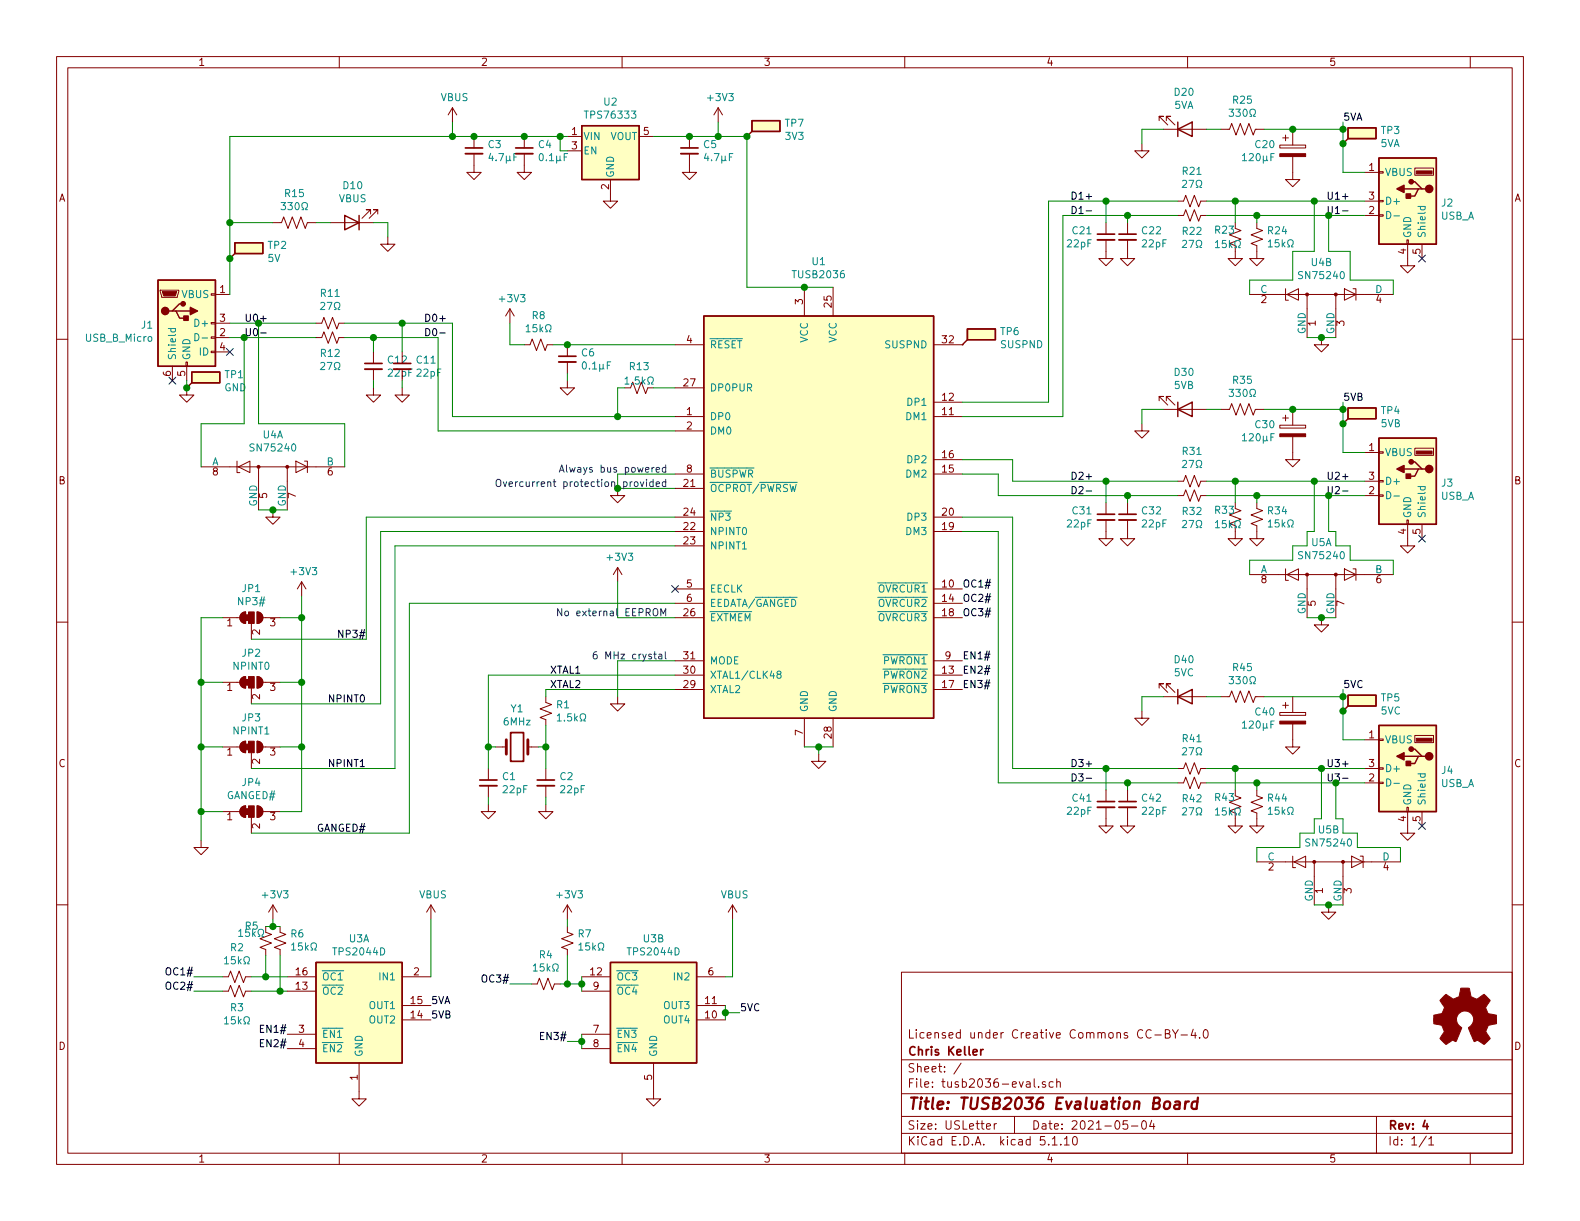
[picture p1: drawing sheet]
<svg xmlns="http://www.w3.org/2000/svg" width="279mm" height="216mm" viewBox="0 0 279 216" stroke-linecap="round" stroke-linejoin="round" font-family="sans-serif">
<g fill="none" stroke="#840000" stroke-width=".18">
<path d="M10 10h259.4v195.9h-259.4zM12 12h255.4v191.9h-255.4zM60 10v2M80 19.1l-.8 1.2M80 19.1v2.5M80 19.1l.8 1.2M110 10v2M127 19.1l-.8 1.2M127 19.1v2.5M127 19.1l.8 1.2M160 10v2M210 10v2"/>
<path d="M260 10v2M48.3 39.4h1.5l.4-1 .7 2 .8-2 .8 2 .7-2 .8 2 .4-1h1.5M58.4 39.4h7.6M65.5 37.8v-.7h-.7h.7l-1.5 1.5M66.8 37.8v-.7h-.8h.8l-1.5 1.5M83.8 27.2v3.3h1.3l-1.3 1.3-1.3-1.3h1.3M83.8 24.1v2.1M92.7 27.2v3.3h1.3l-1.3 1.3-1.3-1.3h1.3M92.7 24.1v2.1M100.3 24.1h2.6M100.3 26.7h2.6M107.9 31.8v3.8h1.3l-1.3 1.2-1.2-1.2h1.2"/>
<path d="M113 24.1h2.6M121.9 27.2v3.3h1.3l-1.3 1.3-1.3-1.3h1.3M121.9 24.1v2.1M132.1 24.1h.1M195.6 39.4v2M199.4 39.4v2M201.9 25.4v1.3h1.3l-1.3 1.2-1.2-1.2h1.2M205 21.3v-.7h.7h-.7l1.5 1.5M205.7 22.9h7.7M206.2 21.3v-.7h.8h-.8l1.6 1.5M208.3 38.1h1l.4-1 .7 2 .8-2 .8 2 .3-1h1.1M208.3 35.6h1l.4-1.1 .7 2.1 .8-2.1 .8 2.1 .3-1h1.1"/>
<path d="M215.9 22.9h1.5l.4-1.1 .8 2.1 .7-2.1 .8 2.1 .8-2.1 .7 2.1 .4-1h1.5M218.4 39.4v1l1.1 .4-2.1 .7 2.1 .8-2.1 .8 1 .3M222.2 39.4v1l1.1 .4-2.1 .7 2.1 .8-2.1 .8 1 .3v2.3h1.3l-1.3 1.3-1.2-1.3h1.2M226.3 25.7h4.6v.5h-4.6zM226.8 24.4h1M227.3 23.9v1M228.6 27.7v4.1h1.3l-1.3 1.2-1.3-1.2h1.3M228.6 22.9v2.8M237.5 25.4h.1M241.3 30.5h2.5M241.3 38.1h2.5M241.3 35.6h2.5"/>
<path d="M243.8 38h.8v.2h-.8zM243.8 35.4h.8v.3h-.8zM243.8 30.4h.8v.2h-.8zM250.2 29.7h3.3v1.3h-3.3zM10 60h2M28.3 51.3h3.3v.3l-.2 1h-2.8zM37.3 59.6h.8v.2h-.8zM37.3 57h.8v.3h-.8zM37.3 51.9h.8v.3h-.8zM38.1 52.1h2.5M38.1 59.7h2.5M38.1 57.2h2.5"/>
<path d="M40.6 45.7h.1M55.9 57.2h1l.4-1.1 .7 2.1 .8-2.1 .8 2.1 .3-1h1.1M55.9 59.7h1l.4-1 .7 2 .8-2 .8 2 .3-1h1.1M68.6 41.9v1.3h1.2l-1.2 1.3-1.3-1.3h1.3M90.2 54.6l-.8 1.3M90.2 54.6v2.6M90.2 54.6l.7 1.3M142.2 50.8v5.1M147.3 50.8v5.1M195.6 42.4v3.3h1.2l-1.2 1.3-1.3-1.3h1.3M199.4 42.4v3.3h1.3l-1.3 1.3-1.3-1.3h1.3M218.4 44.5v1.2h1.3l-1.3 1.3-1.2-1.3h1.2"/>
<path d="M221 52.1h25.4M227.3 51.1v2h.5M227.6 52.1l2-1v2zM231.1 52.1v7.6M233.7 59.7v1.3h1.2l-1.2 1.2-1.3-1.2h1.3M236.2 52.1v7.6M237.7 51.1l2.1 1-2.1 1zM239.3 51.1h.5v2M248.8 42.4h.2v.8h-.2zM248.9 43.2v3.8h1.3l-1.3 1.3-1.3-1.3h1.3M251.5 43.2v2.5M267.4 60h2"/>
<path d="M30.5 64.8v2.5M32.9 64h.2v.8h-.2zM33 68.6h.1M33 68.6v1.3h1.3l-1.3 1.2-1.3-1.2h1.3M33 64.8v2.5M37.3 62.1h.8v.3h-.8zM38.1 62.2h2.5M66 68.6v1.3h1.3l-1.3 1.2-1.2-1.2h1.2M66 62.2v2.1M66 65.3v2M71.1 68.6v1.3h1.3l-1.3 1.2-1.3-1.2h1.3M71.1 62.2v2.1"/>
<path d="M92.7 61h1l.4-1.1 .8 2.1 .7-2.1 .8 2.1 .4-1h1M100.3 67.3v1.3h1.3l-1.3 1.3-1.2-1.3h1.2M100.3 61v2M100.3 64v2M110.5 68.6h1l.4-1 .7 2 .8-2 .8 2 .4-1h1M119.4 73.7h5.1M119.4 76.2h5.1M119.4 68.6h5.1M119.4 61h5.1M165.1 73.7h5.1M165.1 71.1h5.1M165.1 61h5.1"/>
<path d="M170.2 61h.1M201.9 74.9v1.3h1.3l-1.3 1.3-1.2-1.3h1.2M205 70.9v-.8h.7h-.7l1.5 1.5M205.7 72.4h7.7M206.2 70.9v-.8h.8h-.8l1.6 1.5M215.9 72.4h1.5l.4-1 .8 2 .7-2 .8 2 .8-2 .7 2 .4-1h1.5M226.3 75.2h4.6v.5h-4.6zM226.8 73.9h1M227.3 73.4v1M228.6 77.2v4.1h1.3l-1.3 1.3-1.3-1.3h1.3M228.6 72.4v2.8M237.5 74.9h.1"/>
<path d="M243.8 79.9h.8v.2h-.8zM250.2 79.2h3.3v1.3h-3.3zM35.6 82.6h25.4M41.9 81.5v2.1h.5M42.2 82.6l2-1.1v2.1zM45.7 82.6v7.6M48.3 90.2v1.2h1.2l-1.2 1.3-1.3-1.3h1.3M50.8 82.6v7.6M52.3 81.5l2.1 1.1-2.1 1zM53.8 81.5h.6v2.1M109.2 86.4v1.2h1.3l-1.3 1.3-1.3-1.3h1.3M119.4 83.8h5.1"/>
<path d="M119.4 94h5.1M119.4 91.4h5.1M119.4 86.4h5.1M119.4 96.5h5.1M165.1 83.8h5.1M165.1 81.3h5.1M165.1 94h5.1M165.1 91.4h5.1M195.6 91.9v3.4h1.2l-1.2 1.2-1.3-1.2h1.3M195.6 88.9v2M199.4 91.9v3.4h1.3l-1.3 1.2-1.3-1.2h1.3M199.4 88.9v2"/>
<path d="M208.3 85.1h1l.4-1 .7 2 .8-2 .8 2 .3-1h1.1M208.3 87.6h1l.4-1 .7 2 .8-2 .8 2 .3-1h1.1M218.4 88.9v1l1.1 .4-2.1 .8 2.1 .7-2.1 .8 1 .4M218.4 94v1.3h1.3l-1.3 1.2-1.2-1.2h1.2M222.2 88.9v1l1.1 .4-2.1 .8 2.1 .7-2.1 .8 1 .4v2.3h1.3l-1.3 1.2-1.2-1.2h1.2M241.3 85.1h2.5M241.3 87.6h2.5M241.3 80h2.5M243.8 87.5h.8v.3h-.8zM243.8 85h.8v.2h-.8zM248.8 91.9h.2v.8h-.2zM248.9 92.7v3.8h1.3l-1.3 1.3-1.3-1.3h1.3"/>
<path d="M251.5 92.7v2.6M10 110h2M39.4 109.2h3M42.6 108.6l.5-.3 .3-.1v2a1.03 1.03 0 0 1-.9-.6 1.03 1.03 0 0 1 .1-1zM42.6 120l.5-.3 .3-.1v2.1a1.03 1.03 0 0 1-.9-.6 1.03 1.03 0 0 1 .1-1.1zM44.4 110.2v2.8M45.5 108.2a1.02 1.02 0 0 1 1 1 1.02 1.02 0 0 1-1 1zM45.5 119.6a1.02 1.02 0 0 1 1 1.1 1.02 1.02 0 0 1-1 1zM46.5 109.2h3M53.3 102.9l-.7 1.2M53.3 102.9v2.5M53.3 102.9l.8 1.2"/>
<path d="M109.2 100.3l-.7 1.3M109.2 100.3v2.6M109.2 100.3l.8 1.3M119.4 104.1h5.1M119.4 119.4h5.1M119.4 106.7h5.1M119.4 109.2h5.1M119.4 116.8h5.1M165.1 104.1h5.1M165.1 119.4h5.1M165.1 106.7h5.1M165.1 109.2h5.1"/>
<path d="M165.1 116.8h5.1M221 101.6h25.4M227.3 100.6v2h.5M227.6 101.6l2-1v2zM231.1 101.6v7.6M233.7 109.2v1.3h1.2l-1.2 1.3-1.3-1.3h1.3M236.2 101.6v7.6M237.7 100.6l2.1 1-2.1 1zM239.3 100.6h.5v2M267.4 110h2M39.4 120.7h3M39.4 132.1h3"/>
<path d="M42.6 131.4l.5-.3h.3v2a1.03 1.03 0 0 1-.9-.6 1.03 1.03 0 0 1 .1-1.1zM44.4 121.7v2.8M44.4 133.1v2.8M45.5 131.1a1.02 1.02 0 0 1 1 1 1.02 1.02 0 0 1-1 1zM46.5 120.7h3M46.5 132.1h3M86.4 135.9v2M86.4 138.9v2.1M87.6 132.1h1.9M93.3 132.1h1.9M96.5 123.2v1l1 .4-2 .7 2 .8-2 .8 1 .4v1M96.5 135.9v2"/>
<path d="M96.5 138.9v2.1M109.2 123.2v1.3h1.3l-1.3 1.2-1.3-1.2h1.3M119.4 121.9h5.1M142.2 127v5.1M144.8 133.4v1.2h1.2l-1.2 1.3-1.3-1.3h1.3M147.3 127v5.1M165.1 121.9h5.1M195.6 139.7v2M199.4 139.7v2M201.9 125.7v1.3h1.3l-1.3 1.3-1.2-1.3h1.2M205 121.7v-.8h.7h-.7l1.5 1.5M205.7 123.2h7.7"/>
<path d="M206.2 121.7v-.8h.8h-.8l1.6 1.5M208.3 135.9h1l.4-1 .7 2 .8-2 .8 2 .3-1h1.1M208.3 138.4h1l.4-1 .7 2 .8-2 .8 2 .3-1h1.1M215.9 123.2h1.5l.4-1 .8 2 .7-2 .8 2 .8-2 .7 2 .4-1h1.5M218.4 139.7v1l1.1 .4-2.1 .8 2.1 .7-2.1 .8 1 .4M222.2 139.7v1l1.1 .4-2.1 .8 2.1 .7-2.1 .8 1 .4v2.3h1.3l-1.3 1.2-1.2-1.2h1.2M226.3 126h4.6v.5h-4.6zM226.8 124.7h1M227.3 124.2v1M228.6 128v4.1h1.3l-1.3 1.3-1.3-1.3h1.3M228.6 123.2v2.8M237.5 125.7h.1"/>
<path d="M241.3 135.9h2.5M241.3 138.4h2.5M241.3 130.8h2.5M243.8 138.3h.8v.3h-.8zM243.8 135.8h.8v.2h-.8zM243.8 130.7h.8v.2h-.8zM250.2 130h3.3v1.3h-3.3zM10 160h2M35.6 148.6v1.3h1.2l-1.2 1.2-1.3-1.2h1.3M39.4 143.5h3M42.6 142.8l.5-.3h.3v2a1.03 1.03 0 0 1-.9-.6 1.03 1.03 0 0 1 .1-1.1zM44.4 144.5v2.8"/>
<path d="M45.5 142.5a1.02 1.02 0 0 1 1 1 1.02 1.02 0 0 1-1 1zM46.5 143.5h3M86.4 142.2v1.3h1.2l-1.2 1.3-1.3-1.3h1.3M96.5 142.2v1.3h1.3l-1.3 1.3-1.3-1.3h1.3M195.6 142.7v3.4h1.2l-1.2 1.2-1.3-1.2h1.3M199.4 142.7v3.4h1.3l-1.3 1.2-1.3-1.2h1.3M218.4 144.8v1.3h1.3l-1.3 1.2-1.2-1.2h1.2M222.2 152.4h25.4M228.6 151.4v2h.5M228.9 152.4l2-1v2zM232.4 152.4v7.6M237.5 152.4v7.6"/>
<path d="M239 151.4l2 1-2 1zM240.5 151.4h.5v2M248.8 142.7h.2v.8h-.2zM248.9 143.5v3.8h1.3l-1.3 1.3-1.3-1.3h1.3M251.5 143.5v2.6M267.4 160h2M39.4 175.3h1l.4-1.1 .7 2.1 .8-2.1 .8 2.1 .3-1h1M39.4 172.7h1l.4-1 .7 2 .8-2 .8 2 .3-1h1M47 163.8v1l1 .4-2 .8 2 .8-2 .7 1 .4v1M48.3 160l-.8 1.3M48.3 160v2.6M48.3 160l.7 1.3"/>
<path d="M49.5 163.8v1l1 .4-2 .8 2 .8-2 .7 1 .4v1M50.8 175.3h5.1M50.8 172.7h5.1M71.1 177.8h5.1M71.1 172.7h5.1M76.2 160l-.8 1.3M76.2 160v2.6M76.2 160l.8 1.3M94 174h1l.4-1 .7 2 .8-2 .8 2 .3-1h1.1M100.3 163.8v1l1 .4-2 .8 2 .8-2 .7 1 .4v1M100.3 160l-.7 1.3M100.3 160v2.6"/>
<path d="M100.3 160l.8 1.3M102.9 175.3h5M102.9 172.7h5M123.2 177.8h5.1M123.2 172.7h5.1M129.5 160l-.7 1.3M129.5 160v2.6M129.5 160l.8 1.3M159.4 171.9h108v32h-108zM234.9 160v1.3h1.3l-1.3 1.3-1.2-1.3h1.2M50.8 182.9h5.1M50.8 185.4h5.1"/>
<path d="M63.5 188v6.3h1.3l-1.3 1.3-1.3-1.3h1.3M71.1 180.3h5.1M102.9 182.9h5M102.9 185.4h5M115.6 188v6.3h1.2l-1.2 1.3-1.3-1.3h1.3M123.2 180.3h5.1M159.4 197.4h108M159.4 193.4h108M159.4 187.4h108M170 188l-1.3 1.9M174.4 199.2l.8-.2-.1-.2-.4-.1-.3 .2 .1 .7h.6M175.8 198.7v1"/>
<path d="M176.2 198.7l-.3 .1-.1 .2M179.4 197.4v3M182.9 190.8v1.2l.2 .3M183.7 192.1v.2M184.9 191.3h-.4l-.2 .2 .1 .2 .5 .1v.4h-.6M186.2 191.3h-.4l-.3 .2 .1 .6 .2 .2 .4-.1M186.9 191.4l.2-.1h.4v1M186.9 190.8v1.5M199.4 198.2h-.7l-.1 .7 .2-.1h.5l.1 .2v.5l-.2 .2-.6-.2M200.1 199.1h1.1M202 198.3l.4-.1a.94 .94 0 0 1 0 1.5 .82 .82 0 0 1-.4-1.4zM203.7 198.1l-.4 1.1h.9"/>
<path d="M204 198.7v1M204.2 183h1.2M206.1 182.8l.7-.1 .1-.4-.2-.2h-.6v1.5h.5l.3-.3a.41 .41 0 0 0-.3-.5M207.3 182.1l.5 .8 .6-.8M207.8 182.9v.7M208.8 183h1.2M211 182l-.4 1.1h1M211.4 182.6v1M212.1 183.4v.2M213 182.1h.1a.8 .8 0 0 1 .6 .7 .8 .8 0 0 1-.6 .8 1 1 0 0 1-.1-1.5zM243.4 197.4v6.5M60 203.9v2"/>
<path d="M110 203.9v2M159.4 200.4h108M160 203.9v2M186.1 201.4l.4-.4v1.5M186.1 202.5h.8M187.6 202.3v.2M188.2 201.4l.4-.4v1.5M188.2 202.5h.9M189.8 201.1l.3-.1a.94 .94 0 0 1 0 1.5l-.4-.3v-.7zM210 203.9v2M252.2 200.9l-1.2 1.9M252.7 201.4l.4-.4v1.5"/>
<path d="M252.7 202.5h.8M260 203.9v2"/>
</g>
<g fill="none" stroke="#840000" stroke-width=".3">
<path d="M82.3 26.2h3M91.2 26.2h3M120.4 26.2h3M194.1 41.4h3M197.9 41.4h3M64.5 64.3h3.1M69.6 64.3h3M98.8 63h3.1M194.1 90.9h3M197.9 90.9h3M84.8 137.9h3.1M90.3 129.5h2.3v5.1h-2.3z"/>
<path d="M95 137.9h3M194.1 141.7h3M197.9 141.7h3M173.4 185.6v1M173.9 185.6l-.5 .3M252 198.1l-.4 1.1h1M252.3 198.7v1"/>
</g>
<path d="M206 194.9a.53 .53 0 0 1 .5-.2 .53 .53 0 0 1 .4 .4v.6a.54 .54 0 0 1-.6 .4 .54 .54 0 0 1-.5-.4zM207.8 194.8h.8l-.1 1.3M208.6 195.2l-.6 .1a.4 .4 0 0 0-.4 .4 .4 .4 0 0 0 .3 .4l.7-.1M209.7 194.8l-.2 1.3M210.2 194.8a.55 .55 0 0 0-.6 .3M211.8 194.8a.73 .73 0 0 0-.9 .1l-.2 .8 .1 .2 .2 .2 .6-.1M211.8 194.1l-.2 2" fill="none" stroke="#840000" stroke-width=".41"/>
<g fill="none" stroke="#840000" stroke-width=".33">
<path d="M82.3 27.2h3M91.2 27.2h3M120.4 27.2h3M194.1 42.4h3M197.9 42.4h3M64.5 65.3h3.1M69.6 65.3h3M98.8 64h3.1M194.1 91.9h3M197.9 91.9h3M84.8 138.9h3.1M95 138.9h3"/>
<path d="M194.1 142.7h3M197.9 142.7h3"/>
</g>
<g fill="none" stroke="#008484" stroke-width=".18">
<path d="M217.3 19.3h.8l-.4 .5 .4 .1v.4l-.2 .3-.6-.2M49.7 35.8h.8l-.4 .5 .3 .1 .1 .5-.3 .2-.5-.1M53.4 37.1h.3v-.2a.54 .54 0 0 1-.3-.8 .54 .54 0 0 1 .8-.2 .59 .59 0 0 1-.1 1v.2h.3M86.8 27.1l-.3 .9h.7M91.5 27.2h-.6v1.2M95.5 27.2h.2a.69 .69 0 0 1 .4 .6 .69 .69 0 0 1-.4 .6 .83 .83 0 0 1-.2-1.2zM100.4 27.2h-.6v1.2M124.9 27.1l-.3 .9h.7M129.6 27.2h-.6v1.2M209.1 32l.5-.1 .2 .3v.2l-.8 .7h.8M210.3 31.9h.8l-.5 1.2M211.5 33.1h.3v-.2a.54 .54 0 0 1-.2-.7 .54 .54 0 0 1 .7-.2 .59 .59 0 0 1-.1 .9v.2h.3"/>
<path d="M219.7 27.5l.4-.3v1.2M219.7 28.4h.7M221 20.6h.3v-.3a.54 .54 0 0 1-.2-.7 .54 .54 0 0 1 .7-.2 .59 .59 0 0 1-.1 .9v.3h.3M224.7 27.8h.4M225.3 27.2h-.6v1.2M245.2 37.4a.64 .64 0 0 1 .8 .6 .64 .64 0 0 1-.8 .7zM246.5 38.2h1M250.7 36.5h1.3M251.2 36.5v.4l.2 .2 .6-.1v-.5M29.8 58.1h1.2M30.3 58.1l-.1 .4 .2 .2 .6-.1v-.5M34.5 59a.64 .64 0 0 1 .7 .6 .64 .64 0 0 1-.7 .6z"/>
<path d="M35.7 59.8h1M56.7 53.6l.5-.1 .2 .3v.2l-.8 .7h.8M57.9 53.5h.8l-.5 1.2M59.1 54.7h.3v-.2a.54 .54 0 0 1-.2-.7 .54 .54 0 0 1 .7-.3 .59 .59 0 0 1-.1 1v.2h.3M93 57.8l.4-.4v1.3M93 58.7h.8M96.5 58.7h.3v-.3a.55 .55 0 0 1-.3-.8 .55 .55 0 0 1 .9 0v.2a.55 .55 0 0 1-.2 .6v.3h.2M209.1 42.6l.5-.1 .2 .3v.3l-.8 .7h.8M210.3 42.5h.8l-.5 1.3M211.5 43.8h.3v-.3a.54 .54 0 0 1-.2-.7 .54 .54 0 0 1 .7-.2 .59 .59 0 0 1-.1 .9v.3h.3M214.9 42.9l.4-.4v1.3M214.9 43.8h.7"/>
<path d="M218.4 43.8h.3v-.2a.55 .55 0 0 1-.3-.9 .55 .55 0 0 1 .9 0v.2a.55 .55 0 0 1-.3 .7v.2h.3M224.3 42.7l.3-.3v1.3M224.3 43.7h.7M227.7 43.7h.3v-.3a.55 .55 0 0 1-.2-.8 .55 .55 0 0 1 .8 0l.1 .1a.55 .55 0 0 1-.3 .7v.3h.3M56.7 64.2l.5-.1 .2 .3v.2l-.8 .8h.8M57.9 64.1h.8l-.5 1.3M59.1 65.4h.3v-.3a.54 .54 0 0 1-.2-.7 .54 .54 0 0 1 .7-.2 .59 .59 0 0 1-.1 .9v.3h.3M103.1 64.1l.2-.1a.69 .69 0 0 1 .4 .6 .69 .69 0 0 1-.4 .7l-.3-.3v-.2zM108 64h-.6v1.3M110.5 67l.4-.4v1.3M110.5 67.9h.7M114.6 67.9h.3v-.2a.55 .55 0 0 1-.3-.8 .55 .55 0 0 1 .9-.1v.2a.53 .53 0 0 1-.3 .7v.2h.3"/>
<path d="M217.3 68.8h.8l-.4 .5 .4 .1v.5l-.2 .2-.6-.1M219.7 77l.4-.3v1.3M219.7 78h.7M221 70.1h.3v-.2a.54 .54 0 0 1-.2-.8 .54 .54 0 0 1 .7-.2 .59 .59 0 0 1-.1 1v.2h.3M224.7 77.3h.4M225.3 76.7h-.6v1.3M209.1 81.5l.5-.1 .2 .4v.2l-.8 .7h.8M209.1 92.2l.5-.2 .2 .4v.2l-.8 .7h.8M210.3 81.4h.8l-.5 1.3M210.3 92h.8l-.5 1.3M211.5 82.7h.3v-.3a.54 .54 0 0 1-.2-.7 .54 .54 0 0 1 .7-.2 .59 .59 0 0 1-.1 .9v.3h.3M211.5 93.3h.3v-.2a.54 .54 0 0 1-.2-.8 .54 .54 0 0 1 .7-.2 .59 .59 0 0 1-.1 1v.2h.3"/>
<path d="M214.9 92.4l.4-.4v1.3M214.9 93.3h.7M218.4 93.3h.3v-.2a.55 .55 0 0 1-.3-.8 .55 .55 0 0 1 .9-.1v.2a.55 .55 0 0 1-.3 .7v.2h.3M224.3 92.3l.3-.4v1.3M224.3 93.2h.7M227.7 93.2h.3v-.2a.55 .55 0 0 1-.2-.9 .55 .55 0 0 1 .8 0l.1 .2a.55 .55 0 0 1-.3 .7v.2h.3M245.2 86.9a.64 .64 0 0 1 .8 .7 .64 .64 0 0 1-.8 .6zM246.5 87.7h1M250.7 86h1.3M251.2 86v.4l.2 .2 .6-.1v-.5M137.6 119.2l-.2-.3 .2-.2h.3l.2 .2-.1 .2-.5 .2-.1 .2v.2l.2 .2h.4l.1-.2v-.2l-.2-.3M217.3 119.6h.8l-.4 .5 .4 .1v.5l-.2 .2-.6-.1"/>
<path d="M98.6 126.6l.3-.4v1.3M98.6 127.5h.7M102.6 127.5h.3v-.2a.55 .55 0 0 1-.3-.9 .55 .55 0 0 1 .9 0l.1 .2a.53 .53 0 0 1-.3 .7v.2h.3M209.1 132.3l.5-.1 .2 .4v.2l-.8 .7h.8M210.3 132.2h.8l-.5 1.3M211.5 133.5h.3v-.3a.54 .54 0 0 1-.2-.7 .54 .54 0 0 1 .7-.2 .59 .59 0 0 1-.1 .9v.3h.3M219.7 127.8l.4-.3v1.3M219.7 128.8h.7M221 120.9h.3v-.2a.54 .54 0 0 1-.2-.8 .54 .54 0 0 1 .7-.2 .59 .59 0 0 1-.1 1v.2h.3M224.7 128.1h.4M225.3 127.5h-.6v1.3M245.2 137.7a.64 .64 0 0 1 .8 .7 .64 .64 0 0 1-.8 .6z"/>
<path d="M246.5 138.5h1M250.7 136.8h1.3M251.2 136.8v.4l.2 .2 .6-.1v-.5M209.1 143l.5-.2 .2 .4v.2l-.8 .7h.8M210.3 142.8h.8l-.5 1.3M211.5 144.1h.3v-.2a.54 .54 0 0 1-.2-.8 .54 .54 0 0 1 .7-.2 .59 .59 0 0 1-.1 1v.2h.3M214.9 143.2l.4-.4v1.3M214.9 144.1h.7M218.4 144.1h.3v-.2a.55 .55 0 0 1-.3-.8 .55 .55 0 0 1 .9-.1v.2a.55 .55 0 0 1-.3 .7v.2h.3M224.3 143.1l.3-.4v1.3M224.3 144h.7M227.7 144h.3v-.2a.55 .55 0 0 1-.2-.9 .55 .55 0 0 1 .8 0l.1 .2a.55 .55 0 0 1-.3 .7v.2h.3"/>
<path d="M39.7 169.5l.4-.3v1.2M39.7 170.4h.7M42.2 164.7l.4-.4v1.3M42.2 165.6h.7M43.1 170.4h.3v-.2a.55 .55 0 0 1-.2-.8 .55 .55 0 0 1 .8-.1l.1 .2a.55 .55 0 0 1-.3 .7v.2h.3M45.6 165.6h.3v-.2a.55 .55 0 0 1-.2-.9 .55 .55 0 0 1 .9 0v.2a.55 .55 0 0 1-.3 .7v.2h.3M51.6 167.1l.3-.4v1.3M51.6 168h.7M55 168h.3v-.2a.55 .55 0 0 1-.3-.9 .55 .55 0 0 1 .9 0l.1 .2a.55 .55 0 0 1-.3 .7v.2h.3M94.3 170.8l.4-.4v1.3M94.3 171.7h.7M97.7 171.7h.3v-.2a.55 .55 0 0 1-.2-.9 .55 .55 0 0 1 .9 0v.2a.55 .55 0 0 1-.3 .7v.2h.3"/>
<path d="M102.4 167.1l.3-.4v1.3M102.4 168h.7M105.8 168h.3v-.2a.55 .55 0 0 1-.3-.9 .55 .55 0 0 1 .9 0l.1 .2a.55 .55 0 0 1-.3 .7v.2h.3M39.7 180.1l.4-.3v1.3M39.7 181.1h.7M43.1 181.1h.3v-.3a.55 .55 0 0 1-.2-.8 .55 .55 0 0 1 .8 0l.1 .1a.55 .55 0 0 1-.3 .7v.3h.3M59.4 181.8h1.3"/>
</g>
<g fill="#ffffc2" stroke="#ffffc2" stroke-width=".18">
<path d="M243.8 27.9h10.2v15.3h-10.2z"/>
<path d="M243.8 77.5h10.2v15.2h-10.2z"/>
<path d="M41.5 42.9h5v1.9h-5z"/>
<path d="M133 21.3h4.9v1.9h-4.9z"/>
<path d="M238.4 72.1h4.9v1.9h-4.9z"/>
<path d="M238.4 122.9h4.9v1.9h-4.9z"/>
<path d="M238.4 22.6h4.9v1.9h-4.9z"/>
<path d="M33.9 65.8h5v1.9h-5z"/>
<path d="M124.5 55.9h40.6v71.1h-40.6z"/>
<path d="M27.9 49.5h10.2v15.3h-10.2z"/>
<path d="M171.1 58.2h4.9v1.9h-4.9z"/>
<path d="M243.8 128.3h10.2v15.2h-10.2z"/>
<path d="M102.9 22.2h10.1v9.6h-10.1z"/>
<path d="M55.9 170.2h15.2v17.8h-15.2z"/>
<path d="M107.9 170.2h15.3v17.8h-15.3z"/>
</g>
<g fill="none" stroke="#840000" stroke-width=".25">
<path d="M61 38.1l2.5 1.3-2.5 1.2zM63.5 38.1v2.5M102.9 22.2h10.1v9.6h-10.1zM133 21.3h4.9v1.9h-4.9zM133 23.2l-.9 .9M208.3 22.9l2.5-1.3v2.5zM208.3 21.6v2.5M238.4 22.6h4.9v1.9h-4.9zM238.4 24.5l-.9 .9M243.8 27.9h10.2v15.3h-10.2zM248.3 33.4h2.5M249.6 32.1h.6l1.3 1.3h.6"/>
<path d="M251.5 33.4h-.7l-.6 1.3h-1.3M27.9 49.5h10.2v15.3h-10.2zM30.5 55h.6l.6 1.3h1.3M31.1 55h2.6M32.4 53.7h-.7l-1.2 1.3h-.7M41.5 42.9h5v1.9h-5zM41.5 44.8l-.9 .9M124.5 55.9h40.6v71.1h-40.6zM171.1 58.2h4.9v1.9h-4.9zM33.9 65.8h5v1.9h-5zM33.9 67.7l-.9 .9M171.1 60.1l-.9 .9"/>
<path d="M208.3 72.4l2.5-1.3v2.6zM208.3 71.1v2.6M238.4 72.1h4.9v1.9h-4.9zM238.4 74l-.9 .9M243.8 77.5h10.2v15.2h-10.2zM248.3 82.9h2.5M249.6 81.7h.6l1.3 1.2h.6M251.5 82.9h-.7l-.6 1.3h-1.3M208.3 123.2l2.5-1.3v2.6zM208.3 121.9v2.6M238.4 122.9h4.9v1.9h-4.9zM238.4 124.8l-.9 .9"/>
<path d="M243.8 128.3h10.2v15.2h-10.2zM248.3 133.7h2.5M249.6 132.5h.6l1.3 1.2h.6M251.5 133.7h-.7l-.6 1.3h-1.3M55.9 170.2h15.2v17.8h-15.2zM107.9 170.2h15.3v17.8h-15.3z"/>
</g>
<g fill="#840000" stroke="#840000" stroke-width=".25">
<path d="M248.7 34.3h.7v.8h-.7z"/>
<path d="M247 33.4l1.3-.6v1.2z"/>
<path d="M248.7 83.8h.7v.8h-.7z"/>
<path d="M247 82.9l1.3-.6v1.3z"/>
<path d="M32.5 55.9h.8v.7h-.8z"/>
<path d="M33.7 54.4l1.2 .6-1.2 .6z"/>
<path d="M248.7 134.6h.7v.8h-.7z"/>
<path d="M247 133.7l1.3-.6v1.3z"/>
<circle cx="252.7" cy="33.4" r=".63"/>
<circle cx="249.6" cy="32.1" r=".38"/>
<circle cx="252.7" cy="82.9" r=".63"/>
<circle cx="249.6" cy="81.7" r=".38"/>
<circle cx="29.2" cy="55" r=".63"/>
<circle cx="32.4" cy="53.7" r=".38"/>
<circle cx="252.7" cy="133.7" r=".63"/>
<circle cx="249.6" cy="132.5" r=".38"/>
</g>
<g fill="#840000" stroke="#840000" stroke-width=".18">
<path d="M250.4 30.2h2.8v.5h-2.8z"/>
<path d="M250.4 79.8h2.8v.5h-2.8z"/>
<path d="M255.1 176.3l.6-.5 .9 .6a.62 .62 0 0 0 1 0l.2-.1a1.62 1.62 0 0 0 .5-1.3l.1-.3 1.4 .1 .2 .7a.74 .74 0 0 0 .7 1l.5 .2 1.3-.9 1 1.1-.4 .6a.75 .75 0 0 0-.2 1.2l.2 .5 1.5 .3v1.5l-1.4 .3-.1 .1a1.23 1.23 0 0 0-.2 1.2l.6 1-.1 .2-1 .9-.8-.5a.54 .54 0 0 0-.8 0l-1.1-2.4a2.33 2.33 0 0 0 .9-1.9 1.54 1.54 0 0 0-2.5-.7 1.54 1.54 0 0 0 .4 2.5l-1.1 2.5a.69 .69 0 0 0-1.1 .1l-.6 .4-1.1-1.1 .8-1.2-.2-.5a.71 .71 0 0 0-.9-.7l-.8-.2v-1.5l.5-.1a1.11 1.11 0 0 0 1.2-.7 .72 .72 0 0 0-.2-1.2l-.4-.6z"/>
<path d="M28.7 51.6h2.5l-.2 .7h-2z"/>
<path d="M42.6 142.8l.5-.3h.3v2a1.03 1.03 0 0 1-.9-.6 1.03 1.03 0 0 1 .1-1.1z"/>
<path d="M45.5 142.5a1.02 1.02 0 0 1 1 1 1.02 1.02 0 0 1-1 1z"/>
<path d="M43.4 143h.5v1h-.5z"/>
<path d="M43.9 142.5h1.1v2h-1.1z"/>
<path d="M42.6 108.6l.5-.3 .3-.1v2a1.03 1.03 0 0 1-.9-.6 1.03 1.03 0 0 1 .1-1z"/>
<path d="M45.5 108.2a1.02 1.02 0 0 1 1 1 1.02 1.02 0 0 1-1 1z"/>
<path d="M43.4 108.7h.5v1h-.5z"/>
<path d="M43.9 108.2h1.1v2h-1.1z"/>
<path d="M42.6 120l.5-.3 .3-.1v2.1a1.03 1.03 0 0 1-.9-.6 1.03 1.03 0 0 1 .1-1.1z"/>
<path d="M45.5 119.6a1.02 1.02 0 0 1 1 1.1 1.02 1.02 0 0 1-1 1z"/>
<path d="M43.4 120.1h.5v1.1h-.5z"/>
<path d="M43.9 119.6h1.1v2.1h-1.1z"/>
<path d="M42.6 131.4l.5-.3h.3v2a1.03 1.03 0 0 1-.9-.6 1.03 1.03 0 0 1 .1-1.1z"/>
<path d="M45.5 131.1a1.02 1.02 0 0 1 1 1 1.02 1.02 0 0 1-1 1z"/>
<path d="M43.4 131.6h.5v1h-.5z"/>
<path d="M43.9 131.1h1.1v2h-1.1z"/>
<path d="M226.3 27.2h4.6v.5h-4.6z"/>
<path d="M250.4 130.6h2.8v.5h-2.8z"/>
<path d="M226.3 127.5h4.6v.5h-4.6z"/>
<path d="M226.3 76.7h4.6v.5h-4.6z"/>
<circle cx="45.7" cy="82.5" r=".25"/>
<circle cx="50.8" cy="82.5" r=".25"/>
<circle cx="232.4" cy="152.4" r=".25"/>
<circle cx="237.5" cy="152.4" r=".25"/>
<circle cx="231.1" cy="52.1" r=".25"/>
<circle cx="236.2" cy="52.1" r=".25"/>
<circle cx="231.1" cy="101.6" r=".25"/>
<circle cx="236.2" cy="101.6" r=".25"/>
</g>
<path d="M89.5 130.8v2.6M93.3 130.8v2.6" fill="none" stroke="#840000" stroke-width=".51"/>
<g fill="none" stroke="#008400" stroke-width=".18">
<path d="M40.6 39.4h7.7M55.9 39.4h2.5M66 39.4h2.6v2.5M80 21.6v2.5M99.1 24.1v2.6h1.2M100.3 24.1h-59.7v28M115.6 24.1h16.5v26.7h15.2M127 21.6v2.5M195.6 35.6v3.8M199.4 38.1v1.3M205.7 22.9h-3.8v2.5M208.3 35.6h-22.9v35.5h-15.2"/>
<path d="M208.3 38.1h-20.3v35.6h-17.8M213.4 35.6h27.9M213.4 38.1h27.9M213.4 22.9h2.5M218.4 35.6v3.8M222.2 38.1v1.3M223.5 22.9h14M232.4 35.6v8.9h-3.8v5h-7.6v2.6M234.9 38.1v6.4h3.9v5h7.6v2.6M237.5 21.6v8.9h3.8M40.6 57.2h15.3M40.6 59.7h15.3"/>
<path d="M43.2 59.7v15.2h-7.6v7.7M45.7 57.2v17.7h15.3v7.7M61 57.2h19v16.5h39.4M61 59.7h16.5v16.5h41.9M66 59.7v2.5M71.1 57.2v5M90.2 57.2v3.8h2.5M231.1 59.7h5.1M33 67.3v1.3M66 67.3v1.3M71.1 67.3v1.3M97.8 61h21.6"/>
<path d="M100.3 66v1.3M110.5 68.6h-1.3v5.1M115.6 68.6h3.8M205.7 72.4h-3.8v2.5M213.4 72.4h2.5M223.5 72.4h14M237.5 71.1v8.9h3.8M45.7 90.2h5.1M119.4 83.8h-10.2v2.6h10.2M119.4 91.4h-54.6v21.6h-20.4M119.4 96.5h-49.6v39.4h-25.4M119.4 94h-52.1v30.5h-22.9"/>
<path d="M170.2 83.8h6.3v3.8h31.8M170.2 81.3h8.9v3.8h29.2M170.2 91.4h8.9v44.5h29.2M170.2 94h6.3v44.4h31.8M195.6 85.1v3.8M199.4 87.6v1.3M213.4 87.6h27.9M213.4 85.1h27.9M218.4 85.1v3.8M222.2 87.6v1.3M232.4 85.1v8.9h-1.3v2.5h-2.5v2.6h-7.6v2.5M234.9 87.6v6.4h1.3v2.5h2.6v2.6h7.6v2.5"/>
<path d="M39.4 109.2h-3.8v39.4M49.5 109.2h3.8M53.3 105.4v38.1h-3.8M109.2 102.9v6.3h10.2M119.4 106.7h-47v40.6h-28M119.4 116.8h-10.2v6.4M119.4 119.4h-33v16.5M231.1 109.2h5.1M35.6 120.7h3.8M35.6 132.1h3.8M49.5 120.7h3.8M49.5 132.1h3.8"/>
<path d="M86.4 132.1h1.2M95.2 132.1h1.3M96.5 128.3v7.6M119.4 121.9h-22.9v1.3M142.2 132.1h5.1M144.8 132.1v1.3M195.6 135.9v3.8M199.4 138.4v1.3M205.7 123.2h-3.8v2.5M213.4 135.9h27.9M213.4 138.4h27.9M213.4 123.2h2.5"/>
<path d="M218.4 135.9v3.8M222.2 138.4v1.3M223.5 123.2h14M233.7 135.9v8.9h-1.3v2.5h-2.5v2.6h-7.7v2.5M236.2 138.4v6.4h1.3v2.5h2.5v2.6h7.6v2.5M237.5 121.9v8.9h3.8M35.6 143.5h3.8M86.4 141v1.2M96.5 141v1.2M34.3 175.3h5.1M34.3 172.7h5.1M44.4 175.3h6.4"/>
<path d="M44.4 172.7h6.4M47 163.8h2.5M47 168.9v3.8M48.3 162.6v1.2M49.5 168.9v6.4M76.2 162.6v10.1M90.2 174h3.8M99.1 174h3.8M100.3 162.6v1.2M100.3 168.9v5.1M102.9 172.7v2.6M128.3 177.8v2.5"/>
<path d="M128.3 179.1h2.5M129.5 162.6v10.1h-1.2M232.4 160h5.1M100.3 184.2h2.6M102.9 182.9v2.5"/>
</g>
<path d="M192.1 37.3h.9M234.9 36.5v1l.2 .3h.3l.2-.3v-1M234.9 34v1l.2 .2h.3l.2-.2v-1M46.1 58.9h1M46.1 56.3h1M77.8 58.9h.9M192.1 86.8h.9M234.9 86v1.1l.2 .2h.3l.2-.2v-1.1M234.9 83.5v1l.2 .3h.3l.2-.3v-1M192.1 137.6h.9M234.9 134.3v1l.2 .3h.3l.2-.3v-1M234.9 136.8v1.1l.2 .2h.3l.2-.2v-1.1" fill="none" stroke="#000" stroke-width=".18"/>
<path d="M87.8 84.9a.45 .45 0 0 1 .7 0 .88 .88 0 0 1-.2 1.1h-.4a1.07 1.07 0 0 1-.1-1.1zM89 85.2l.3 .8 .3-.8M90 85.6l.6-.1v-.3h-.4l-.2 .2 .1 .6h.5M98.9 83.5l.4-1.3 .4 1.3M99 83.1h.6M116 85.6l.6-.1v-.3h-.4l-.2 .2 .1 .6h.5M117.7 82.7h-.4l-.2 .2 .1 .5h.5M117.7 85.2h-.4l-.2 .2 .1 .6h.5M117.7 82.2v1.3M117.7 84.8v1.2M99.3 107.6v1.3l-.7-1.3v1.3M105.5 115.2l-.4 .1a.87 .87 0 0 0 0 1.2l.5-.1v-.6l-.5-.1-.2 .3" fill="none" stroke="#0000c2" stroke-width=".18"/>
<g fill="#008400" stroke="#008400" stroke-width=".25">
<circle cx="222.3" cy="87.6" r=".51"/>
<circle cx="237.5" cy="123.2" r=".51"/>
<circle cx="222.3" cy="138.4" r=".51"/>
<circle cx="218.4" cy="135.9" r=".51"/>
<circle cx="199.4" cy="138.4" r=".51"/>
<circle cx="228.6" cy="72.4" r=".51"/>
<circle cx="195.6" cy="135.9" r=".51"/>
<circle cx="99.1" cy="24.1" r=".51"/>
<circle cx="109.2" cy="73.7" r=".51"/>
<circle cx="218.4" cy="85.1" r=".51"/>
<circle cx="199.4" cy="87.6" r=".51"/>
<circle cx="195.6" cy="85.1" r=".51"/>
<circle cx="237.5" cy="22.9" r=".51"/>
<circle cx="222.3" cy="38.1" r=".51"/>
<circle cx="218.4" cy="35.6" r=".51"/>
<circle cx="199.4" cy="38.1" r=".51"/>
<circle cx="235" cy="87.6" r=".51"/>
<circle cx="48.3" cy="90.2" r=".51"/>
<circle cx="96.5" cy="132.1" r=".51"/>
<circle cx="86.4" cy="132.1" r=".51"/>
<circle cx="235" cy="160" r=".51"/>
<circle cx="100.3" cy="61" r=".51"/>
<circle cx="236.2" cy="138.4" r=".51"/>
<circle cx="233.7" cy="135.9" r=".51"/>
<circle cx="233.7" cy="109.2" r=".51"/>
<circle cx="40.6" cy="45.7" r=".51"/>
<circle cx="232.4" cy="85.1" r=".51"/>
<circle cx="235" cy="38.1" r=".51"/>
<circle cx="232.4" cy="35.6" r=".51"/>
<circle cx="233.7" cy="59.7" r=".51"/>
<circle cx="237.5" cy="72.4" r=".51"/>
<circle cx="92.7" cy="24.1" r=".51"/>
<circle cx="83.8" cy="24.1" r=".51"/>
<circle cx="121.9" cy="24.1" r=".51"/>
<circle cx="45.7" cy="57.2" r=".51"/>
<circle cx="100.3" cy="174" r=".51"/>
<circle cx="49.5" cy="175.3" r=".51"/>
<circle cx="33" cy="68.6" r=".51"/>
<circle cx="237.5" cy="25.4" r=".51"/>
<circle cx="47" cy="172.7" r=".51"/>
<circle cx="237.5" cy="125.7" r=".51"/>
<circle cx="48.3" cy="163.8" r=".51"/>
<circle cx="237.5" cy="74.9" r=".51"/>
<circle cx="228.6" cy="22.9" r=".51"/>
<circle cx="40.6" cy="39.4" r=".51"/>
<circle cx="127" cy="24.1" r=".51"/>
<circle cx="35.6" cy="120.7" r=".51"/>
<circle cx="35.6" cy="132.1" r=".51"/>
<circle cx="35.6" cy="143.5" r=".51"/>
<circle cx="53.3" cy="109.2" r=".51"/>
<circle cx="53.3" cy="120.7" r=".51"/>
<circle cx="102.9" cy="174" r=".51"/>
<circle cx="53.3" cy="132.1" r=".51"/>
<circle cx="128.3" cy="179.1" r=".51"/>
<circle cx="142.2" cy="50.8" r=".51"/>
<circle cx="102.9" cy="184.2" r=".51"/>
<circle cx="195.6" cy="35.6" r=".51"/>
<circle cx="43.2" cy="59.7" r=".51"/>
<circle cx="132.1" cy="24.1" r=".51"/>
<circle cx="80" cy="24.1" r=".51"/>
<circle cx="144.8" cy="132.1" r=".51"/>
<circle cx="66" cy="59.7" r=".51"/>
<circle cx="71.1" cy="57.2" r=".51"/>
</g>
<path d="M250.9 45.1l1.2 1.2M252.1 45.1l-1.2 1.2M29.9 66.7l1.2 1.2M31.1 66.7l-1.2 1.2M40 61.6l1.2 1.2M41.2 61.6l-1.2 1.2M250.9 94.6l1.2 1.3M252.1 94.6l-1.2 1.3M118.8 103.5l1.2 1.2M120 103.5l-1.2 1.2M250.9 145.4l1.2 1.3M252.1 145.4l-1.2 1.3" fill="none" stroke="#000084" stroke-width=".18"/>
<text font-size="2.8" fill="#840000" x="160.4" y="196.2">Title: TUSB2036 Evaluation Board</text>
<g font-size="2.1" fill="#840000">
<text x="160.4" y="183.6">Licensed under Creative Commons CC-BY-4.0</text>
<text x="160.4" y="189.6">Sheet: /</text>
<text x="160.4" y="186.6">Chris Keller</text>
<text x="160.4" y="192.3">File: tusb2036-eval.sch</text>
<text x="160.4" y="202.5">KiCad E.D.A. kicad 5.1.10</text>
<text x="160.4" y="199.7">Size: USLetter</text>
<text x="182.4" y="199.7">Date: 2021-05-04</text>
<text x="245.4" y="199.7">Rev: 4</text>
<text x="245.4" y="202.5">Id: 1/1</text>
</g>
<g font-size="1.8" fill="#840000">
<text x="35" y="11.6">1</text>
<text x="85" y="11.6">2</text>
<text x="135" y="11.6">3</text>
<text x="185" y="11.6">4</text>
<text x="235" y="11.6">5</text>
<text x="101.1" y="23.9">1</text>
<text x="113.8" y="23.9">5</text>
<text x="101.1" y="26.4">3</text>
<text x="10.4" y="35.6">A</text>
<text x="107.7" y="33.5" transform="rotate(-90 107.7 33.5)">2</text>
<text x="242.1" y="30.2">1</text>
<text x="242.1" y="35.3">3</text>
<text x="267.8" y="35.6">A</text>
<text x="242.1" y="37.8">2</text>
<text x="248.7" y="44.9" transform="rotate(-90 248.7 44.9)">4</text>
<text x="251.2" y="44.9" transform="rotate(-90 251.2 44.9)">5</text>
<text x="38.9" y="51.8">1</text>
<text x="142" y="53.8" transform="rotate(-90 142 53.8)">3</text>
<text x="223" y="53.6">2</text>
<text x="243.4" y="53.6">4</text>
<text x="38.9" y="59.4">2</text>
<text x="38.9" y="56.9">3</text>
<text x="147.1" y="54.3" transform="rotate(-90 147.1 54.3)">25</text>
<text x="232.7" y="57.6" transform="rotate(-90 232.7 57.6)">1</text>
<text x="237.7" y="57.6" transform="rotate(-90 237.7 57.6)">3</text>
<text x="38.9" y="62">4</text>
<text x="121.4" y="60.7">4</text>
<text x="166.7" y="60.7">32</text>
<text x="30.2" y="66.5" transform="rotate(-90 30.2 66.5)">6</text>
<text x="32.8" y="66.5" transform="rotate(-90 32.8 66.5)">5</text>
<text x="121" y="68.3">27</text>
<text x="166.7" y="70.9">12</text>
<text x="121.4" y="73.4">1</text>
<text x="121.4" y="75.9">2</text>
<text x="166.7" y="73.4">11</text>
<text x="121.4" y="83.6">8</text>
<text x="166.7" y="83.6">15</text>
<text x="166.7" y="81">16</text>
<text x="242.1" y="79.8">1</text>
<text x="10.4" y="85.6">B</text>
<text x="37.6" y="84.1">8</text>
<text x="47.2" y="88.1" transform="rotate(-90 47.2 88.1)">5</text>
<text x="52.3" y="88.1" transform="rotate(-90 52.3 88.1)">7</text>
<text x="57.9" y="84.1">6</text>
<text x="121" y="86.1">21</text>
<text x="242.1" y="87.4">2</text>
<text x="242.1" y="84.8">3</text>
<text x="267.8" y="85.6">B</text>
<text x="121" y="93.7">22</text>
<text x="121" y="91.2">24</text>
<text x="166.7" y="93.7">19</text>
<text x="166.7" y="91.2">20</text>
<text x="248.7" y="94.5" transform="rotate(-90 248.7 94.5)">4</text>
<text x="251.2" y="94.5" transform="rotate(-90 251.2 94.5)">5</text>
<text x="121" y="96.3">23</text>
<text x="121.4" y="103.9">5</text>
<text x="121.4" y="106.4">6</text>
<text x="166.7" y="103.9">10</text>
<text x="166.7" y="106.4">14</text>
<text x="223" y="103.1">8</text>
<text x="232.7" y="107.2" transform="rotate(-90 232.7 107.2)">5</text>
<text x="237.7" y="107.2" transform="rotate(-90 237.7 107.2)">7</text>
<text x="243.4" y="103.1">6</text>
<text x="40.2" y="110.7">1</text>
<text x="46" y="112.2" transform="rotate(-90 46 112.2)">2</text>
<text x="47.8" y="110.7">3</text>
<text x="121" y="109">26</text>
<text x="166.7" y="109">18</text>
<text x="121" y="119.1">30</text>
<text x="121" y="116.6">31</text>
<text x="166.7" y="119.1">13</text>
<text x="167.2" y="116.6">9</text>
<text x="40.2" y="122.2">1</text>
<text x="46" y="123.7" transform="rotate(-90 46 123.7)">2</text>
<text x="47.8" y="122.2">3</text>
<text x="121" y="121.7">29</text>
<text x="166.7" y="121.7">17</text>
<text x="142" y="130" transform="rotate(-90 142 130)">7</text>
<text x="147.1" y="130.5" transform="rotate(-90 147.1 130.5)">28</text>
<text x="242.1" y="130.6">1</text>
<text x="10.4" y="135.6">C</text>
<text x="40.2" y="133.6">1</text>
<text x="46" y="135.1" transform="rotate(-90 46 135.1)">2</text>
<text x="47.8" y="133.6">3</text>
<text x="242.1" y="135.6">3</text>
<text x="267.8" y="135.6">C</text>
<text x="242.1" y="138.2">2</text>
<text x="40.2" y="145">1</text>
<text x="46" y="146.5" transform="rotate(-90 46 146.5)">2</text>
<text x="47.8" y="145">3</text>
<text x="248.7" y="145.3" transform="rotate(-90 248.7 145.3)">4</text>
<text x="251.2" y="145.3" transform="rotate(-90 251.2 145.3)">5</text>
<text x="224.3" y="153.9">2</text>
<text x="244.6" y="153.9">4</text>
<text x="233.9" y="158" transform="rotate(-90 233.9 158)">1</text>
<text x="239" y="158" transform="rotate(-90 239 158)">3</text>
<text x="52.4" y="172.5">16</text>
<text x="73.2" y="172.5">2</text>
<text x="104.4" y="172.5">12</text>
<text x="125.2" y="172.5">6</text>
<text x="52.4" y="175">13</text>
<text x="72.7" y="177.5">15</text>
<text x="104.9" y="175">9</text>
<text x="124.8" y="177.5">11</text>
<text x="10.4" y="185.6">D</text>
<text x="52.9" y="182.6">3</text>
<text x="52.9" y="185.2">4</text>
<text x="72.7" y="180.1">14</text>
<text x="104.9" y="182.6">7</text>
<text x="104.9" y="185.2">8</text>
<text x="124.8" y="180.1">10</text>
<text x="267.8" y="185.6">D</text>
<text x="63.2" y="191" transform="rotate(-90 63.2 191)">1</text>
<text x="115.3" y="191" transform="rotate(-90 115.3 191)">5</text>
<text x="35" y="205.5">1</text>
<text x="85" y="205.5">2</text>
<text x="135" y="205.5">3</text>
<text x="185" y="205.5">4</text>
<text x="235" y="205.5">5</text>
</g>
<g font-size="1.8" fill="#008484">
<text x="78" y="17.9">VBUS</text>
<text x="125.3" y="17.9">+3V3</text>
<text x="207.7" y="16.9">D20</text>
<text x="103.8" y="21">TPS76333</text>
<text x="106.8" y="18.7">U2</text>
<text x="138.9" y="22.4">TP7</text>
<text x="207.7" y="19.3">5VA</text>
<text x="218.1" y="18.3">R25</text>
<text x="218.2" y="20.7">330</text>
<text x="244.3" y="23.7">TP3</text>
<text x="86.4" y="26.2">C3</text>
<text x="87.2" y="28.5">4.7F</text>
<text x="95.2" y="26.2">C4</text>
<text x="96.1" y="28.5">0.1F</text>
<text x="103.1" y="24.8">VIN</text>
<text x="103.1" y="27.3">EN</text>
<text x="107.9" y="24.8">VOUT</text>
<text x="124.5" y="26.2">C5</text>
<text x="125.3" y="28.5">4.7F</text>
<text x="138.9" y="24.7">3V3</text>
<text x="220.5" y="28.5">120F</text>
<text x="222" y="26.2">C20</text>
<text x="244.1" y="26">5VA</text>
<text x="50.4" y="34.8">R15</text>
<text x="59.9" y="35.8">VBUS</text>
<text x="60.8" y="33.5">D10</text>
<text x="108.6" y="31.5" transform="rotate(-90 108.6 31.5)">GND</text>
<text x="209.2" y="30.9">R21</text>
<text x="244.9" y="31.1">VBUS</text>
<text x="50.6" y="37.2">330</text>
<text x="189.7" y="41.4">C21</text>
<text x="202" y="41.4">C22</text>
<text x="209.2" y="41.5">R22</text>
<text x="214.9" y="41.3">R23</text>
<text x="224.3" y="41.4">R24</text>
<text x="244.9" y="36.2">D+</text>
<text x="254.8" y="38.8">USB_A</text>
<text x="255" y="36.5">J2</text>
<text x="47.4" y="46.3">5V</text>
<text x="47.4" y="44">TP2</text>
<text x="143.7" y="46.9">U1</text>
<text x="188.8" y="43.7">22pF</text>
<text x="202.1" y="43.7">22pF</text>
<text x="215.7" y="43.9">15k</text>
<text x="225" y="43.7">15k</text>
<text x="231.9" y="47">U4B</text>
<text x="249.6" y="42.2" transform="rotate(-90 249.6 42.2)">GND</text>
<text x="252.1" y="42.2" transform="rotate(-90 252.1 42.2)">Shield</text>
<text x="32.2" y="52.7">VBUS</text>
<text x="56.8" y="52.5">R11</text>
<text x="88.5" y="53.4">+3V3</text>
<text x="140.4" y="49.2">TUSB2036</text>
<text x="222.9" y="51.8">C</text>
<text x="230" y="49.4">SN75240</text>
<text x="243.2" y="51.8">D</text>
<text x="25" y="58.1">J1</text>
<text x="34.8" y="57.8">D+</text>
<text x="93.8" y="58.8">15k</text>
<text x="94.1" y="56.4">R8</text>
<text x="177" y="59.3">TP6</text>
<text x="230.9" y="59.1" transform="rotate(-90 230.9 59.1)">GND</text>
<text x="236" y="59.1" transform="rotate(-90 236 59.1)">GND</text>
<text x="15.2" y="60.4">USB_B_Micro</text>
<text x="31.1" y="63.8" transform="rotate(-90 31.1 63.8)">Shield</text>
<text x="33.7" y="63.8" transform="rotate(-90 33.7 63.8)">GND</text>
<text x="35.3" y="62.9">ID</text>
<text x="56.8" y="63.1">R12</text>
<text x="68.7" y="64.3">C12</text>
<text x="73.7" y="64.3">C11</text>
<text x="102.9" y="63">C6</text>
<text x="103.7" y="65.3">0.1F</text>
<text x="111.4" y="65.5">R13</text>
<text x="125.5" y="61.6">RESET</text>
<text x="142.9" y="60.6" transform="rotate(-90 142.9 60.6)">VCC</text>
<text x="148" y="60.6" transform="rotate(-90 148 60.6)">VCC</text>
<text x="156.7" y="61.6">SUSPND</text>
<text x="177" y="61.6">SUSPND</text>
<text x="39.7" y="69.2">GND</text>
<text x="39.8" y="66.9">TP1</text>
<text x="68.7" y="66.6">22pF 22pF</text>
<text x="111.3" y="68">1.5k</text>
<text x="125.5" y="69.2">DP0PUR</text>
<text x="160.7" y="71.8">DP1</text>
<text x="207.7" y="68.8">5VB</text>
<text x="207.7" y="66.5">D30</text>
<text x="218.1" y="67.9">R35</text>
<text x="218.2" y="70.2">330</text>
<text x="46.5" y="77.5">U4A</text>
<text x="125.5" y="74.3">DP0</text>
<text x="125.5" y="76.8">DM0</text>
<text x="160.4" y="74.3">DM1</text>
<text x="222" y="75.7">C30</text>
<text x="244.2" y="75.5">5VB</text>
<text x="244.3" y="73.2">TP4</text>
<text x="37.5" y="82.3">A</text>
<text x="44.6" y="79.8">SN75240</text>
<text x="57.8" y="82.3">B</text>
<text x="160.7" y="81.9">DP2</text>
<text x="209.2" y="80.4">R31</text>
<text x="220.5" y="78">120F</text>
<text x="244.9" y="80.6">VBUS</text>
<text x="45.5" y="89.6" transform="rotate(-90 45.5 89.6)">GND</text>
<text x="50.5" y="89.6" transform="rotate(-90 50.5 89.6)">GND</text>
<text x="125.5" y="87">OCPROT/PWRSW</text>
<text x="125.5" y="84.5">BUSPWR</text>
<text x="160.4" y="84.5">DM2</text>
<text x="244.9" y="85.7">D+</text>
<text x="254.8" y="88.4">USB_A</text>
<text x="255" y="86.1">J3</text>
<text x="125.5" y="94.6">NPINT0</text>
<text x="125.5" y="92.1">NP3</text>
<text x="160.4" y="94.6">DM3</text>
<text x="160.7" y="92.1">DP3</text>
<text x="188.8" y="93.3">22pF</text>
<text x="189.7" y="91">C31</text>
<text x="202" y="91">C32</text>
<text x="202.1" y="93.3">22pF</text>
<text x="209.2" y="91.1">R32</text>
<text x="214.9" y="90.9">R33</text>
<text x="215.7" y="93.4">15k</text>
<text x="224.3" y="91">R34</text>
<text x="225" y="93.3">15k</text>
<text x="249.6" y="91.7" transform="rotate(-90 249.6 91.7)">GND</text>
<text x="252.1" y="91.7" transform="rotate(-90 252.1 91.7)">Shield</text>
<text x="51.6" y="101.7">+3V3</text>
<text x="107.5" y="99.2">+3V3</text>
<text x="125.5" y="97.2">NPINT1</text>
<text x="222.9" y="101.3">A</text>
<text x="230" y="98.9">SN75240</text>
<text x="231.9" y="96.6">U5A</text>
<text x="243.2" y="101.3">B</text>
<text x="42.2" y="107">NP3#</text>
<text x="42.9" y="104.7">JP1</text>
<text x="125.5" y="104.8">EECLK</text>
<text x="125.5" y="107.3">EEDATA/GANGED</text>
<text x="155.4" y="104.8">OVRCUR1</text>
<text x="155.4" y="107.3">OVRCUR2</text>
<text x="125.5" y="109.9">EXTMEM</text>
<text x="155.4" y="109.9">OVRCUR3</text>
<text x="230.9" y="108.6" transform="rotate(-90 230.9 108.6)">GND</text>
<text x="236" y="108.6" transform="rotate(-90 236 108.6)">GND</text>
<text x="41.3" y="118.4">NPINT0</text>
<text x="42.9" y="116.1">JP2</text>
<text x="125.5" y="117.5">MODE</text>
<text x="156.3" y="117.5">PWRON1</text>
<text x="207.7" y="119.6">5VC</text>
<text x="207.7" y="117.3">D40</text>
<text x="218.1" y="118.7">R45</text>
<text x="90.4" y="126">Y1</text>
<text x="98.5" y="125.2">R1</text>
<text x="125.5" y="122.6">XTAL2</text>
<text x="125.5" y="120">XTAL1/CLK48</text>
<text x="142.9" y="126" transform="rotate(-90 142.9 126)">GND</text>
<text x="148" y="126" transform="rotate(-90 148 126)">GND</text>
<text x="156.3" y="120">PWRON2</text>
<text x="156.3" y="122.6">PWRON3</text>
<text x="218.2" y="121">330</text>
<text x="244.3" y="124">TP5</text>
<text x="41.3" y="129.9">NPINT1</text>
<text x="42.9" y="127.6">JP3</text>
<text x="89.1" y="128.3">6MHz</text>
<text x="99.3" y="127.6">1.5k</text>
<text x="209.2" y="131.2">R41</text>
<text x="220.5" y="128.8">120F</text>
<text x="222" y="126.5">C40</text>
<text x="244.2" y="126.3">5VC</text>
<text x="244.9" y="131.4">VBUS</text>
<text x="88.9" y="137.9">C1</text>
<text x="99.1" y="137.9">C2</text>
<text x="244.9" y="136.5">D+</text>
<text x="255" y="136.9">J4</text>
<text x="40.1" y="141.3">GANGED#</text>
<text x="42.9" y="139">JP4</text>
<text x="89" y="140.3">22pF</text>
<text x="99.2" y="140.3">22pF</text>
<text x="189.7" y="141.8">C41</text>
<text x="202" y="141.8">C42</text>
<text x="209.2" y="141.9">R42</text>
<text x="214.9" y="141.7">R43</text>
<text x="224.3" y="141.8">R44</text>
<text x="249.6" y="142.5" transform="rotate(-90 249.6 142.5)">GND</text>
<text x="252.1" y="142.5" transform="rotate(-90 252.1 142.5)">Shield</text>
<text x="254.8" y="139.2">USB_A</text>
<text x="188.8" y="144.1">22pF</text>
<text x="202.1" y="144.1">22pF</text>
<text x="215.7" y="144.2">15k</text>
<text x="225" y="144.1">15k</text>
<text x="231.3" y="149.7">SN75240</text>
<text x="233.2" y="147.4">U5B</text>
<text x="224.2" y="152.1">C</text>
<text x="244.5" y="152.1">D</text>
<text x="46.6" y="158.9">+3V3</text>
<text x="74.1" y="158.9">VBUS</text>
<text x="98.6" y="158.9">+3V3</text>
<text x="127.5" y="158.9">VBUS</text>
<text x="232.2" y="159.4" transform="rotate(-90 232.2 159.4)">GND</text>
<text x="237.2" y="159.4" transform="rotate(-90 237.2 159.4)">GND</text>
<text x="43" y="165.7">15k</text>
<text x="43.4" y="164.4">R5</text>
<text x="51.5" y="165.8">R6</text>
<text x="61.7" y="166.6">U3A</text>
<text x="102.3" y="165.8">R7</text>
<text x="113.8" y="166.6">U3B</text>
<text x="40.4" y="170.5">15k</text>
<text x="40.8" y="168.2">R2</text>
<text x="52.3" y="168.1">15k</text>
<text x="56.9" y="173.4">OC1</text>
<text x="59.2" y="168.9">TPS2044D</text>
<text x="67.4" y="173.4">IN1</text>
<text x="95" y="171.8">15k</text>
<text x="95.4" y="169.5">R4</text>
<text x="103.1" y="168.1">15k</text>
<text x="109" y="173.4">OC3</text>
<text x="111.3" y="168.9">TPS2044D</text>
<text x="119.4" y="173.4">IN2</text>
<text x="40.8" y="178.8">R3</text>
<text x="56.9" y="175.9">OC2</text>
<text x="65.4" y="178.4">OUT1</text>
<text x="109" y="175.9">OC4</text>
<text x="117.4" y="178.4">OUT3</text>
<text x="40.4" y="181.1">15k</text>
<text x="56.9" y="183.5">EN1</text>
<text x="65.4" y="181">OUT2</text>
<text x="109" y="183.5">EN3</text>
<text x="117.4" y="181">OUT4</text>
<text x="56.9" y="186.1">EN2</text>
<text x="64.1" y="186.9" transform="rotate(-90 64.1 186.9)">GND</text>
<text x="109" y="186.1">EN4</text>
<text x="116.2" y="186.9" transform="rotate(-90 116.2 186.9)">GND</text>
</g>
<g font-size="1.8">
<text x="237.5" y="21.3">5VA</text>
<text x="189.2" y="35.3">D1+</text>
<text x="235.5" y="35.3">U1+</text>
<text x="189.2" y="37.8">D1-</text>
<text x="235.9" y="37.8">U1-</text>
<text x="43.2" y="59.4">U0-</text>
<text x="43.2" y="56.9">U0+</text>
<text x="74.9" y="59.4">D0-</text>
<text x="74.9" y="56.9">D0+</text>
<text x="237.5" y="70.9">5VB</text>
<text x="189.2" y="84.8">D2+</text>
<text x="189.2" y="87.4">D2-</text>
<text x="235.5" y="84.8">U2+</text>
<text x="235.9" y="87.4">U2-</text>
<text x="170.2" y="106.4">OC2#</text>
<text x="170.2" y="103.9">OC1#</text>
<text x="60.4" y="112.8">NP3#</text>
<text x="170.2" y="109">OC3#</text>
<text x="97.3" y="119.1">XTAL1</text>
<text x="170.2" y="116.6">EN1#</text>
<text x="170.2" y="119.1">EN2#</text>
<text x="58.5" y="124.2">NPINT0</text>
<text x="97.3" y="121.7">XTAL2</text>
<text x="170.2" y="121.7">EN3#</text>
<text x="237.5" y="121.7">5VC</text>
<text x="58.5" y="135.6">NPINT1</text>
<text x="189.2" y="135.6">D3+</text>
<text x="235.5" y="135.6">U3+</text>
<text x="189.2" y="138.2">D3-</text>
<text x="235.9" y="138.2">U3-</text>
<text x="56" y="147.1">GANGED#</text>
<text x="29.7" y="172.5">OC1#</text>
<text x="85.5" y="173.7">OC3#</text>
<text x="29.7" y="175">OC2#</text>
<text x="76.2" y="177.5">5VA</text>
<text x="130.8" y="178.8">5VC</text>
<text x="46.4" y="182.6">EN1#</text>
<text x="46.4" y="185.2">EN2#</text>
<text x="76.2" y="180.1">5VB</text>
<text x="95.9" y="183.9">EN3#</text>
</g>
<g font-size="1.8" fill="#0000c2">
<text x="100.6" y="83.6">Always bus powered</text>
<text x="100.3" y="109">No external EEPROM</text>
<text x="106.8" y="116.6">6 MHz crystal</text>
</g>
<text font-size="1.8" fill="#008400" x="90.9" y="86.1">Overcurrent protection provided</text>
</svg>
